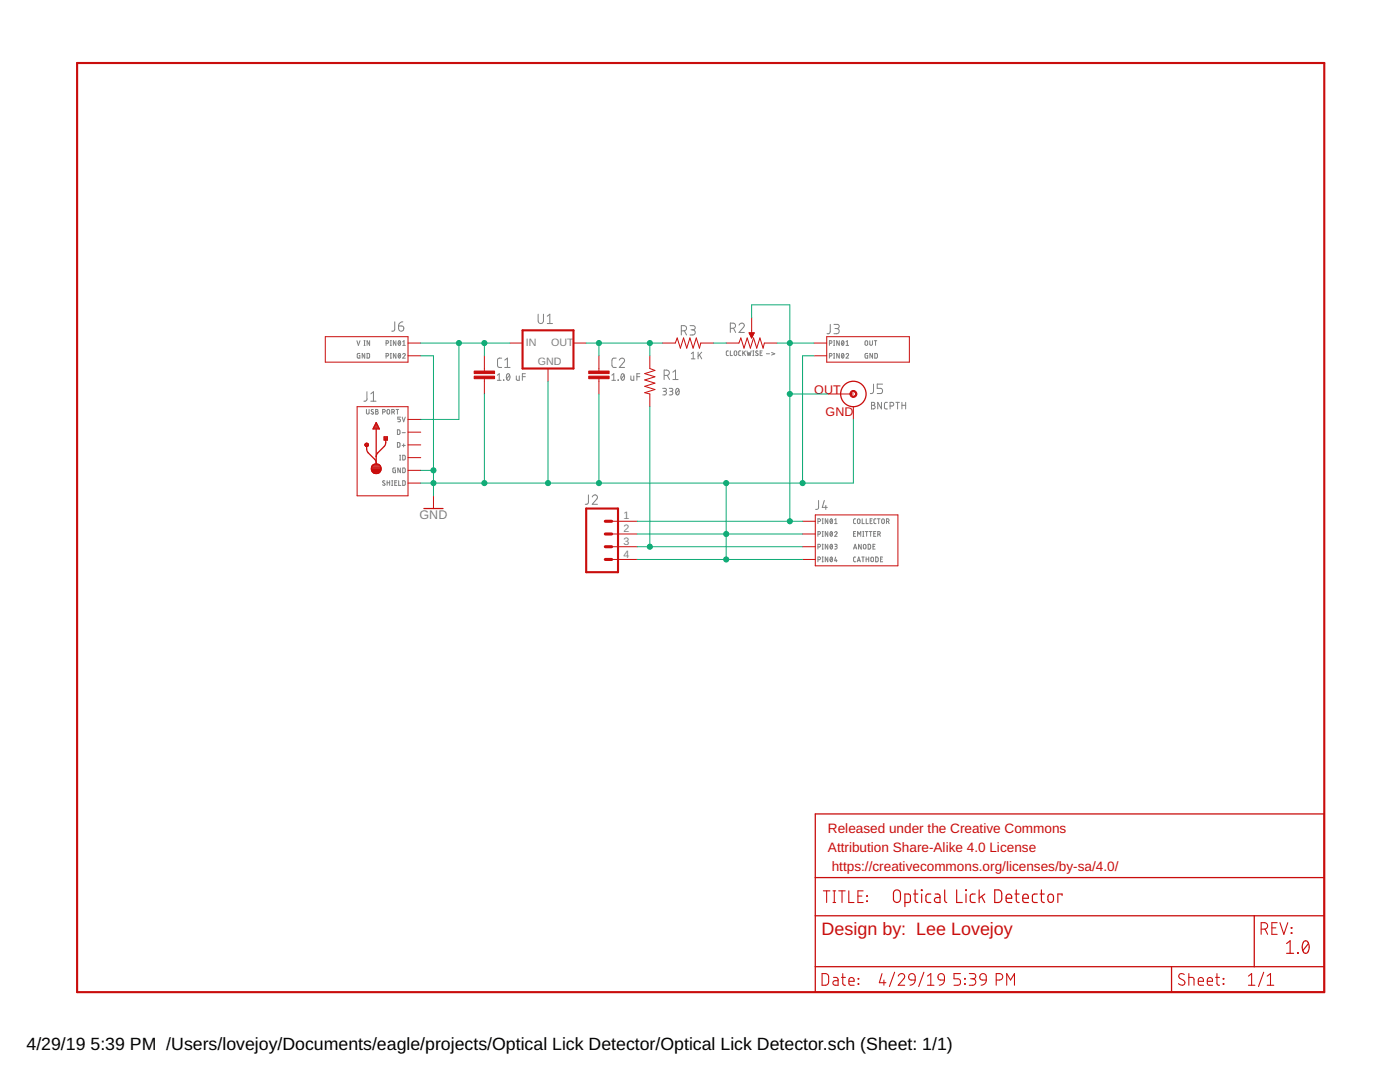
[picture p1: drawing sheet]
<svg xmlns="http://www.w3.org/2000/svg" width="279mm" height="216mm" viewBox="0 0 279 216" stroke-linecap="round" stroke-linejoin="round" font-family="sans-serif">
<g fill="none" stroke="#808080" stroke-width=".2">
<path d="M71.2 68l.3 .9 .3-.9M71.8 70.5l-.5 .1 .1 .8 .4 .1v-.6h-.1M72.6 68h.3M72.6 68.9h.3M72.7 68v.9M72.8 70.5v1l-.5-1v1M73.2 78.2v1.6l-.2 .2-.4 .1M73.3 70.5l.4 .2 .1 .5-.2 .2-.3 .1zM73.8 68v.9l-.5-.9v.9M74 78.6l.5-.4v1.9M77 68.5l.5-.1v-.3l-.5-.1v.9M77 71h.5v-.4l-.5-.1v1"/>
<path d="M77.9 68h.2M77.9 68.9h.2M77.9 70.5h.2M77.9 71.5h.2M78 68v.9M78 70.5v1M78.8 64.2v1.6l-.3 .3h-.3M79 68v.9l-.5-.9v.9M79 70.5v1l-.5-1v1M79.5 65h.7a.53 .53 0 0 1 .4 .6 .53 .53 0 0 1-.6 .5 .53 .53 0 0 1-.5-.5zM79.6 68a.44 .44 0 0 1 .4 .4 .44 .44 0 0 1-.4 .5l-.2-.4zM79.6 70.5a.44 .44 0 0 1 .4 .5 .44 .44 0 0 1-.4 .4l-.2-.4z"/>
<path d="M79.9 68.2l-.4 .5M79.9 70.7l-.4 .5M80.4 70.7a.26 .26 0 0 1 .3-.2 .26 .26 0 0 1 .1 .4l-.4 .6h.5M80.4 68.9h.5M80.4 68.2l.2-.2v.9M80.4 64.2l-.6 .3-.3 .5M99.3 74.9l.3-.3v1.3M99.3 75.9h.7M100.1 71.5h-.6l-.2 .4v1.2l.2 .2h.6M100.5 75.8l.1 .1zM100.7 73.3h1.1M100.7 71.9l.6-.4v1.8"/>
<path d="M101.2 74.7l.1-.1a.68 .68 0 0 1 .6 .5 .68 .68 0 0 1-.3 .7l-.2 .1a.81 .81 0 0 1-.2-1.2zM101.7 74.9l-.6 .7M103 75v.7l.3 .2h.3v-.9M104.2 75.2h.6M104.8 74.6h-.6v1.3M107.4 62.7v1.4a.53 .53 0 0 0 .5 .5 .53 .53 0 0 0 .6-.5v-1.4M109.2 63.1l.5-.4v1.9M109.2 64.6h1.1M122.1 75.9h.8M122.1 74.9l.4-.3v1.3M123 71.5h-.6l-.3 .4 .2 1.3 .7 .1M123.3 75.8l.1 .1z"/>
<path d="M123.6 71.9a.52 .52 0 0 1 .7-.4 .52 .52 0 0 1 .2 .8l-.9 1h1.1M124.1 74.7l.1-.1a.68 .68 0 0 1 .5 .5 .68 .68 0 0 1-.2 .7l-.2 .1a.81 .81 0 0 1-.2-1.2zM124.6 74.9l-.6 .7M125.9 75v.8l.2 .1h.4v-.9M127.1 75.2h.6M127.7 74.6h-.6v1.3M132.3 77.5h.5l.2 .2-.1 .3-.5 .1M132.5 74.9h.6a.53 .53 0 0 0 .5-.5 .53 .53 0 0 0-.5-.5h-.6v1.8M132.6 78.1a.36 .36 0 0 1 .4 .3 .36 .36 0 0 1-.4 .4h-.3M133.2 74.9l.4 .8M133.6 77.5h.5l.2 .2-.1 .3-.5 .1M133.9 78.1a.36 .36 0 0 1 .4 .3 .36 .36 0 0 1-.4 .4h-.3"/>
<path d="M134.3 74.3l.5-.4v1.8M134.3 75.7h1M135 77.6l.2-.1a.76 .76 0 0 1 0 1.3 .81 .81 0 0 1-.2-1.2zM135.5 77.8l-.6 .7M136 66a.9 .9 0 0 0 .9-.2l.1-.4-.2-.3-.8-.1v1.8M136.6 66l.4 .8M137.7 65h.6a.41 .41 0 0 1 .4 .4 .41 .41 0 0 1-.4 .4h-.4M138 70.6l.3-.3v1.3M138 71.6h.7M138.2 65.8a.52 .52 0 0 1 .6 .5 .52 .52 0 0 1-.6 .5h-.5M139.3 70.3v1.3M139.6 70.8l.4 .8"/>
<path d="M140 70.3l-.7 .8M145.4 70h-.3l-.2 .2 .1 .6 .4 .2M145.8 65.5h.5a.52 .52 0 0 0 .5-.5 .52 .52 0 0 0-.5-.5h-.5v1.8M145.8 70v1h.4M146.4 65.5l.4 .8M146.6 70.1h.3l.1 .2v.4l-.2 .3-.3-.2zM147.5 64.9a.52 .52 0 0 1 .7-.4 .52 .52 0 0 1 .2 .8l-.9 1h1M147.8 70h-.3l-.1 .2v.6l.4 .2M148.2 70v1M148.4 70.4l.4 .6M148.8 70l-.6 .6M149.1 70l.2 1 .2-.7 .2 .7 .2-1"/>
<path d="M150.2 71h.3M150.2 70h.3M150.3 70v1M151.3 70.1l-.4-.1-.1 .2 .5 .4v.2l-.2 .2-.3-.2M151.7 70.4h.3M152.1 70h-.4v1h.4M153 70.6h.6M154 70.3l.6 .3-.6 .2M165.5 68.5l.5-.1v-.3l-.5-.1v.9M165.5 71h.5v-.4l-.5-.1v1M165.7 64.7v1.6l-.3 .3h-.3M166.4 68h.2"/>
<path d="M166.4 68.9h.2M166.4 70.5h.2M166.4 71.5h.2M166.4 64.7h.7a.41 .41 0 0 1 .4 .4 .41 .41 0 0 1-.4 .5h-.5M166.5 68v.9M166.5 70.5v1M167 65.6a.52 .52 0 0 1 .5 .5 .52 .52 0 0 1-.5 .5h-.6M167.5 68v.9l-.5-.9v.9M167.5 70.5v1l-.5-1v1M168.1 68a.44 .44 0 0 1 .3 .4 .44 .44 0 0 1-.3 .5l-.2-.4zM168.1 70.5a.44 .44 0 0 1 .3 .5 .44 .44 0 0 1-.3 .4l-.2-.4zM168.4 68.2l-.4 .5"/>
<path d="M168.4 70.7l-.4 .5M168.8 70.7a.26 .26 0 0 1 .4-.2 .26 .26 0 0 1 .1 .4l-.5 .6h.6M168.8 68.9h.6M168.8 68.2l.3-.2v.9M172.7 68l.4 .1v.7l-.1 .1-.3-.1zM173.2 70.5l-.5 .1v.8l.5 .1v-.6h-.2M173.6 68v.8l.2 .1 .3-.2v-.7M174.1 70.5v1l-.5-1v1M174.3 76.6v1.7l-.2 .2h-.4M174.5 68h.5M174.6 70.5l.5 .2v.5l-.2 .2-.3 .1zM174.7 68v.9"/>
<path d="M176.1 76.6h-1v.9h.6a.53 .53 0 0 1 .4 .5 .53 .53 0 0 1-.4 .5h-.6M73.1 81.7l.1 .8 .1 .1 .3-.1 .1-.8M74 80.1h1M74.5 81.8l-.3-.1-.1 .2 .4 .4v.2l-.1 .1-.4-.1M75 81.7l.4 .1v.2l-.2 .1 .3 .2-.1 .3h-.4zM75 82.1h.2M76.4 82.2l.4-.1v-.3l-.4-.1v.9M76.8 96l-.3-.1-.1 .2 .4 .4v.3l-.2 .1-.3-.2M77.3 95.9v1M77.3 96.3h.5M77.3 81.7h.3l.1 .2v.6l-.1 .1-.4-.2zM77.8 95.9v1"/>
<path d="M78.2 96.9h.2M78.2 95.9h.2M78.2 82.2l.5-.1v-.3l-.5-.1v.9M78.3 95.9v1M78.5 82.2l.2 .4M78.8 96.3h.3M78.9 93.4l-.5 .1 .1 .8h.4v-.5h-.1M79 81.7h.6M79.2 95.9h-.4v1h.4M79.3 85.8l.5 .1v.5l-.1 .3h-.4zM79.3 88.3l.5 .2v.5l-.1 .2h-.4zM79.3 81.7v.9"/>
<path d="M79.6 95.9v1h.4M79.8 91.8h.2M79.8 90.8h.2M79.9 90.8v1M79.9 93.4v.9l-.5-.9v.9M79.9 83.2h-.5v.4h.3l.2 .2-.1 .3-.4 .1M80.3 83.2l.3 1 .3-1M80.3 86.3h.6M80.3 88.9h.6M80.4 90.8h.3l.2 .2v.5l-.2 .3h-.3zM80.4 93.4h.3l.2 .1v.6l-.2 .2h-.3zM80.4 95.9h.3l.2 .2v.5l-.2 .2-.3 .1z"/>
<path d="M80.6 88.6v.6M117.4 98.7v1.7l-.2 .2h-.4M118.2 99.2a.51 .51 0 0 1 .7-.4 .51 .51 0 0 1 .2 .8l-.9 1h1M163.4 99.9l-.1 1.5-.2 .2h-.3M164.5 99.9l-.4 1.3h1M173.9 80.3l.6 .1 .1 .2-.3 .3a.36 .36 0 0 1 .4 .3 .36 .36 0 0 1-.4 .4h-.4zM173.9 80.9h.4M175.9 80.3v1.3l-.7-1.3v1.3M177.1 80.3h-.4l-.2 .3v.8l.2 .2h.4M177.6 81h.4a.37 .37 0 0 0 .4-.3 .37 .37 0 0 0-.4-.4h-.4v1.3M178.8 80.3h.7M179.1 80.3v1.3"/>
<path d="M180 80.9h.7M180 80.3v1.3M180.7 80.3v1.3M163.2 111.7h.4l.2-.2-.1-.2-.5-.2v1M163.2 104.1l.4-.1 .2-.1-.1-.3-.5-.1v1M163.2 106.6h.4l.2-.2-.1-.2-.5-.1v.9M163.2 109.1h.4l.2-.2-.1-.2-.5-.1v1M164.1 111.1h.2M164.1 112.1h.2M164.1 103.5h.2M164.1 104.5h.2M164.1 106.1h.2"/>
<path d="M164.1 107h.2M164.1 108.6h.2M164.1 109.6h.2M164.2 103.5v1M164.2 106.1v.9M164.2 108.6v1M164.2 111.1v1M164.8 100.9v.7M165.2 103.5v1l-.5-1v1M165.2 106.1v.9l-.5-.9v.9M165.2 108.6v1l-.5-1v1M165.2 111.1v1l-.5-1v1"/>
<path d="M165.8 111.2a.44 .44 0 0 1 .4 .4 .44 .44 0 0 1-.4 .5l-.2-.5zM165.8 103.6a.44 .44 0 0 1 .4 .4 .44 .44 0 0 1-.4 .4l-.2-.4zM165.8 106.1a.44 .44 0 0 1 .4 .4 .44 .44 0 0 1-.4 .5l-.2-.4zM165.8 108.6a.44 .44 0 0 1 .4 .5 .44 .44 0 0 1-.4 .4l-.2-.4zM166.1 111.4l-.4 .5M166.1 103.7l-.4 .6M166.1 106.3l-.4 .5M166.1 108.8l-.4 .5M166.6 106.3a.26 .26 0 0 1 .3-.2 .26 .26 0 0 1 .1 .4l-.4 .5h.5M166.6 108.6l.4 .1v.3h-.3M166.6 104.5h.5M166.6 103.7l.2-.2v1"/>
<path d="M166.8 111.1l-.2 .8h.5M166.8 109l.2 .1v.4l-.4 .1M166.9 111.7v.4M170.3 106.5h.4M170.3 109.6l.4-1 .3 1M170.4 109.3h.5M170.8 103.5l-.3 .1-.2 .1 .1 .7 .4 .1M170.8 111.1l-.3 .1-.2 .2 .1 .6 .4 .1M170.8 106.1h-.5v.9h.5M171.1 112.1l.3-1 .3 1M171.2 107v-.9l.3 .5 .3-.5v.9M171.2 111.9h.4"/>
<path d="M171.2 103.6l.4 .1v.6l-.2 .2-.3-.3zM171.9 108.6v1l-.6-1v1M172 111.1h.5M172.1 103.5v1h.4M172.2 106.1h.2M172.2 107h.2M172.2 111.1v1M172.3 106.1v.9M172.3 108.8l.2-.2 .3 .2-.1 .7-.4-.1zM172.7 106.1h.5M172.8 111.1v1M172.8 111.6h.6"/>
<path d="M172.9 103.5v1h.4M173 106.1v.9M173.2 108.6l.5 .2 .1 .5-.2 .2-.4 .1zM173.4 111.1v1M173.5 106.1h.5M173.7 103.9h.3M173.8 106.1v.9M173.8 111.3l.2-.1 .3 .1-.1 .7h-.4zM174.1 103.5h-.4v1h.4M174.2 109h.3M174.4 106.5h.3M174.6 108.6h-.4v1h.4"/>
<path d="M174.8 111.1l.4 .2 .1 .5-.2 .3h-.3zM174.8 106.1h-.4v.9h.4M174.8 103.5l-.3 .1-.1 .1v.7l.4 .1M175.1 103.5h.5M175.2 106.6h.4v-.4l-.4-.1v.9M175.4 103.5v1M175.5 106.6l.2 .4M175.7 111.6h.3M176.1 103.6l.4 .1v.6l-.2 .2-.3-.3zM176.1 111.1h-.4v1h.4M176.9 104.1l.4-.1 .1-.1v-.3l-.5-.1v1M177.2 104.1l.2 .4"/>
</g>
<g fill="none" stroke="#c90d0c" stroke-width=".23">
<path d="M178.4 177.8a.7 .7 0 0 1 .8-.2 .7 .7 0 0 1 .5 .7v1.1a.7 .7 0 0 1-.7 .7 .7 .7 0 0 1-.7-.7zM182.3 178.4h.9M182.6 177.6v2.2l.6 .3M183.9 177.6l.1 .1zM183.9 178.4v1.7M185.8 178.4h-.8l-.2 .4 .1 1.2 .9 .1M186.6 178.4h.7l.3 .4v1.3h-.6a.5 .5 0 0 1-.5-.5 .5 .5 0 0 1 .5-.5h.6M188.5 177.6v2.1l.2 .3 .3 .1M190.9 177.6v2.5h1.1M192.7 177.6l.2 .1zM192.8 178.4v1.7M194.6 178.4h-.7l-.3 .4 .2 1.2 .8 .1"/>
<path d="M195.4 177.6v2.5M195.9 178.9l.6 1.2M196.5 178.4l-1.1 .8M198.5 177.6h.9l.5 .5v1.5l-.5 .4-.9 .1zM200.8 179.2h1.1a.59 .59 0 0 0-.4-.8 .59 .59 0 0 0-.7 .6l.1 1 1 .1M202.5 178.4h.9M202.8 177.6v2.1l.1 .3 .5 .1M204.1 179.2h1.1a.59 .59 0 0 0-.4-.8 .59 .59 0 0 0-.7 .6l.1 1 1 .1M207 178.4h-.7l-.3 .4 .2 1.2 .8 .1M207.6 178.4h.8M207.8 177.6v2.1l.2 .3 .4 .1M209.3 178.6l.5-.2a.97 .97 0 0 1 .2 1.6l-.4 .1-.3-.2-.2-.4z"/>
<path d="M212 178.7v-.3h-.9v1.7M180.6 180.1l1-.1 .1-.3-.1-1.2-1-.1v2.5M256.8 188.3l.7-.6v2.5M256.8 190.2h1.4M259 190.1l.1 .1zM260.3 187.8l.3-.1a1.18 1.18 0 0 1 .7 1.6l-.1 .3a.6 .6 0 0 1-.6 .6 .6 .6 0 0 1-.6-.6l-.1-.9zM261.1 188.3l-1.1 1.4"/>
</g>
<g fill="none" stroke="#c90d0c" stroke-width=".2">
<path d="M64.9 67.2h16.5v5.1h-16.5zM81.4 68.5h2.6M81.4 71h2.6M96.7 71v3M96.7 75.6v3M101.7 68.5h2.6M109.4 73.5v2.6M114.4 68.5h2.6M119.5 71v3M119.5 75.6v3M129.7 71v2.5l1 .4-2 .6 2 .7-2 .6 2 .7-2 .6 2 .6-2 .7 1 .2v2.6M132.2 68.5h2.6l.3-1.1 .7 2.1 .6-2.1 .7 2.1 .6-2.1 .6 2.1 .7-2.1 .6 2.1 .2-1h2.6"/>
<path d="M144.9 68.5h2.6l.3-1.1 .7 2.1 .6-2.1 .7 2.1 .6-2.1 .6 2.1 .7-2.1 .6 2.1 .2-1h2.6M149.5 66.4h1l-.5 1zM149.5 66.5h1M149.6 66.6h.8M149.6 66.7h.8M149.7 66.8h.6M149.7 66.9h.6M149.8 67h.4M149.8 67.1h.4M149.9 67.2h.2M149.9 67.3h.2M150 67.4h.1"/>
<path d="M150 63.4v4M162.5 68.5h2.5M162.5 71h2.5M165 67.2h16.5v5.1h-16.5zM165.2 78.6h5.1M71.3 81.2h10.1v17.7h-10.1zM81.4 83.7h2.6M81.4 86.2h2.6M81.4 88.8h2.6M81.4 93.9h2.6M81.4 91.3h2.6M81.4 96.4h2.6"/>
<path d="M86.5 98.9v2.6M170.3 81.2v2.5M122.1 104h5M122.1 111.6h5M122.1 106.6h5M122.1 109.1h5M160.2 104h2.5M160.2 111.6h2.5M160.2 106.6h2.5M160.2 109.1h2.5M162.7 102.7h16.5v10.2h-16.5z"/>
</g>
<g fill="none" stroke="#c90d0c" stroke-width=".25">
<path d="M72.9 88.8h.6M72.9 88.5h.5M73 89h.4M73.2 88.8a1.79 1.79 0 0 0 .3 1.5l1.5 1.6 .1 .5M74.1 93.5l.2 .6M74.1 93.5a.95 .95 0 0 1 1-.9 .95 .95 0 0 1 .9 .9M74.1 93.7h1.9M74.1 93.4h1.9M74.2 93.2h1.8M74.2 93.9h1.8M74.3 93h1.6M74.3 94.1h1.6"/>
<path d="M74.5 92.8h1.2M74.5 94.3h1.1M74.5 85.4h1.1M74.6 85.2h.9M74.7 85h.7M74.9 84.8h.4M75 84.5h.2M75.1 84.3l.6 1.3h-1.3zM75.1 84.3h.1M75.1 85.6v7M76 93.5a.96 .96 0 0 1-.6 1 .96 .96 0 0 1-1.1-.4M76.7 87.2h.6v.6h-.6z"/>
<path d="M76.7 87.7h.6M76.7 87.4h.6M76.7 87.2h.6M77 87.5a1.79 1.79 0 0 1-.3 1.6l-1.3 1.3-.3 .7M84.6 101.5h3.8M162.7 162.4h101.6v35.6h-101.6zM162.7 175.1h101.6M162.7 182.7h101.6M162.7 192.9h101.6M233.8 192.9v5.1M250.3 182.7v10.2"/>
<circle cx="170.3" cy="78.6" r="2.54"/>
<circle cx="73.2" cy="88.8" r=".32"/>
</g>
<path d="M169.8 78.1a.69 .69 0 0 1 1.1 .1 .69 .69 0 0 1-.4 1.1 .69 .69 0 0 1-.9-.7h.3a.44 .44 0 0 1 .6-.4 .44 .44 0 0 1 .1 .8 .44 .44 0 0 1-.7-.2v-.2h-.3z" fill-rule="evenodd" fill="#c90d0c" stroke="#c90d0c" stroke-width=".2"/>
<path d="M15.4 12.6h248.9v185.4h-248.9zM104.3 65.9h10.1v7.6h-10.1zM117 101.5h6.3v12.7h-6.3z" fill="none" stroke="#c90d0c" stroke-width=".42"/>
<path d="M120.8 109.1h1.3M120.8 106.6h1.3M120.8 104h1.3M120.8 111.6h1.3" fill="none" stroke="#c90d0c" stroke-width=".61"/>
<g fill="none" stroke="#c90d0c" stroke-width=".21">
<path d="M164.3 177.8h1.3M165 177.8v2.3M166.2 177.8h.6M166.5 177.8v2.3M167.4 177.8h1.3M168 177.8v2.3M169.4 177.8v2.3h1M171.2 178.8h.8M172.3 177.8h-1.1v2.3h1.1M173 178.7l.1 .2zM173 179.8l.1 .1zM164.1 194.3h.8l.4 .4v1.5l-.4 .4h-.8z"/>
<path d="M166.2 180.1h.6M166.3 195l.7 .1 .3 .3v1.2h-.6a.46 .46 0 0 1-.5-.5 .46 .46 0 0 1 .5-.4h.6M167.9 195h.8M168.2 194.3v1.9l.1 .3 .4 .1M169.4 195.8h1.1a.54 .54 0 0 0-.4-.7 .54 .54 0 0 0-.7 .5l.1 .9 1 .1M171.3 195.2l.1 .2zM171.3 196.3l.1 .1zM176 194.3l-.5 1.8h1.3M176.4 195.6v1M178.5 194l-1 2.8M179.3 194.8a.64 .64 0 0 1 .9-.5 .64 .64 0 0 1 .2 1l-1.1 1.3h1.3M181.5 194.5a.66 .66 0 0 1 .7-.2 .66 .66 0 0 1 .4 .6v.7h-.7a.64 .64 0 0 1-.4-1.1z"/>
<path d="M182.6 195.6l-.3 .7-.7 .3M184.4 194l-1.1 2.8M185.1 196.6h1.3M185.1 194.8l.7-.5v2.3M187.3 194.5a.66 .66 0 0 1 .7-.2 .66 .66 0 0 1 .5 .6v.7h-.8a.64 .64 0 0 1-.4-1.1zM188.5 195.6l-.3 .7-.7 .3M191.7 194.3h-1.3v1h.8a.66 .66 0 0 1 .5 .7 .66 .66 0 0 1-.5 .6h-.8M192.5 196.3l.1 .1zM192.5 195.2l.1 .2zM193.4 194.3h.8a.52 .52 0 0 1 .5 .5 .52 .52 0 0 1-.5 .5h-.5M194.1 195.3a.65 .65 0 0 1 .7 .7 .65 .65 0 0 1-.7 .6h-.7M195.7 194.5a.64 .64 0 0 1 .7-.2 .64 .64 0 0 1 .4 .6v.7h-.7a.62 .62 0 0 1-.6-.4 .62 .62 0 0 1 .2-.7z"/>
<path d="M196.8 195.6a1.01 1.01 0 0 1-1 1M198.8 195.6a1.16 1.16 0 0 0 1.2-.3l.1-.4-.2-.5-1.1-.1v2.3M200.9 196.6v-2.3l.8 1.3 .8-1.3v2.3M236.3 194.5a.58 .58 0 0 0-.8-.2 .58 .58 0 0 0 0 .9l.7 .4a.54 .54 0 0 1 .2 .8 .54 .54 0 0 1-.7 .2l-.5-.3M237.3 195h.6l.4 .3v1.3M237.3 194.3v2.3M239.1 195.8h1.1a.54 .54 0 0 0-.4-.7 .54 .54 0 0 0-.7 .5l.1 .9 1 .1M240.9 195.8h1.1a.54 .54 0 0 0-.4-.7 .54 .54 0 0 0-.7 .5l.2 .9 .9 .1M242.6 195h.8M242.9 194.3v2.1l.5 .2M244.1 196.3l.1 .1zM244.1 195.2l.1 .2z"/>
<path d="M249.2 196.6h1.2M249.2 194.8l.6-.5v2.3M251.7 185.4h.6a.65 .65 0 0 0 .7-.6 .65 .65 0 0 0-.7-.7h-.6v2.3M252.2 194l-1 2.8M252.5 185.4l.5 1M252.9 196.6h1.3M252.9 194.8l.7-.5v2.3M253.8 185.1h.8M254.9 184.1h-1.1v2.3h1.1M255.4 184.1l.8 2.3 .8-2.3M257.7 185.1l.1 .1zM257.7 186.1l.1 .1z"/>
</g>
<g fill="#c90d0c" stroke="#c90d0c" stroke-width=".2">
<path d="M94.6 75.1h4.1v.5h-4.1z"/>
<path d="M94.6 74h4.1v.5h-4.1z"/>
<path d="M117.5 75.1h4.1v.5h-4.1z"/>
<path d="M117.5 74h4.1v.5h-4.1z"/>
</g>
<g fill="none" stroke="#0dab76" stroke-width=".2">
<path d="M84 71h2.5v27.9M84 68.5h17.7M91.6 68.5v15.2h-7.6M96.7 68.5v2.5M96.7 78.6v17.8M109.4 76.1v20.3M117 68.5h15.2M119.5 68.5v2.5M119.5 78.6v17.8M129.7 68.5v2.5M142.4 68.5h2.5M150 63.4v-2.6h7.6v43.2"/>
<path d="M155.1 68.5h7.4M157.6 78.6h7.6M162.5 71h-2.3v25.4M84 93.9h2.5M129.7 81.2v27.9M144.9 96.4v15.2M170.3 83.7v12.7h-86.3M127.1 106.6h33.1M127.1 111.6h33.1M127.1 104h33.1M127.1 109.1h33.1"/>
</g>
<g fill="#0dab76" stroke="#0dab76" stroke-width=".2">
<circle cx="86.5" cy="96.4" r=".51"/>
<circle cx="86.5" cy="93.9" r=".51"/>
<circle cx="96.7" cy="96.4" r=".51"/>
<circle cx="109.4" cy="96.4" r=".51"/>
<circle cx="144.9" cy="111.6" r=".51"/>
<circle cx="144.9" cy="106.6" r=".51"/>
<circle cx="160.2" cy="96.4" r=".51"/>
<circle cx="119.5" cy="96.4" r=".51"/>
<circle cx="144.9" cy="96.4" r=".51"/>
<circle cx="157.6" cy="104" r=".51"/>
<circle cx="157.6" cy="68.5" r=".51"/>
<circle cx="157.6" cy="78.6" r=".51"/>
<circle cx="129.7" cy="109.1" r=".51"/>
<circle cx="119.5" cy="68.5" r=".51"/>
<circle cx="129.7" cy="68.5" r=".51"/>
<circle cx="96.7" cy="68.5" r=".51"/>
<circle cx="91.6" cy="68.5" r=".51"/>
</g>
<text font-size="3.6" fill="#c90d0c" x="164" y="186.5">Design by: Lee Lovejoy</text>
<g font-size="3.5">
<text x="5.3" y="209.6">4/29/19</text>
<text x="18.1" y="209.6">5:39 PM /Users/lovejoy/Documents/eagle/projects/Optical Lick Detector/Optical Lick Detector.sch (Sheet: 1/1)</text>
</g>
<g font-size="2.7" fill="#c90d0c">
<text x="165.2" y="166.2">Released under the Creative Commons</text>
<text x="165.2" y="170">Attribution Share-Alike 4.0 License</text>
<text x="166" y="173.8">https://creativecommons.org/licenses/by-sa/4.0/</text>
</g>
<g font-size="2.5" fill="#c90d0c">
<text x="162.5" y="78.6">OUT</text>
<text x="164.8" y="82.9">GND</text>
</g>
<text font-size="2.5" fill="#808080" x="83.7" y="103.5">GND</text>
<g font-size="2.1" fill="#808080">
<text x="104.9" y="69.1">IN</text>
<text x="110" y="69.1">OUT</text>
<text x="107.3" y="72.8">GND</text>
<text x="124.4" y="103.6">1</text>
<text x="124.4" y="106.2">2</text>
<text x="124.4" y="108.7">3</text>
<text x="124.4" y="111.3">4</text>
</g>
</svg>
